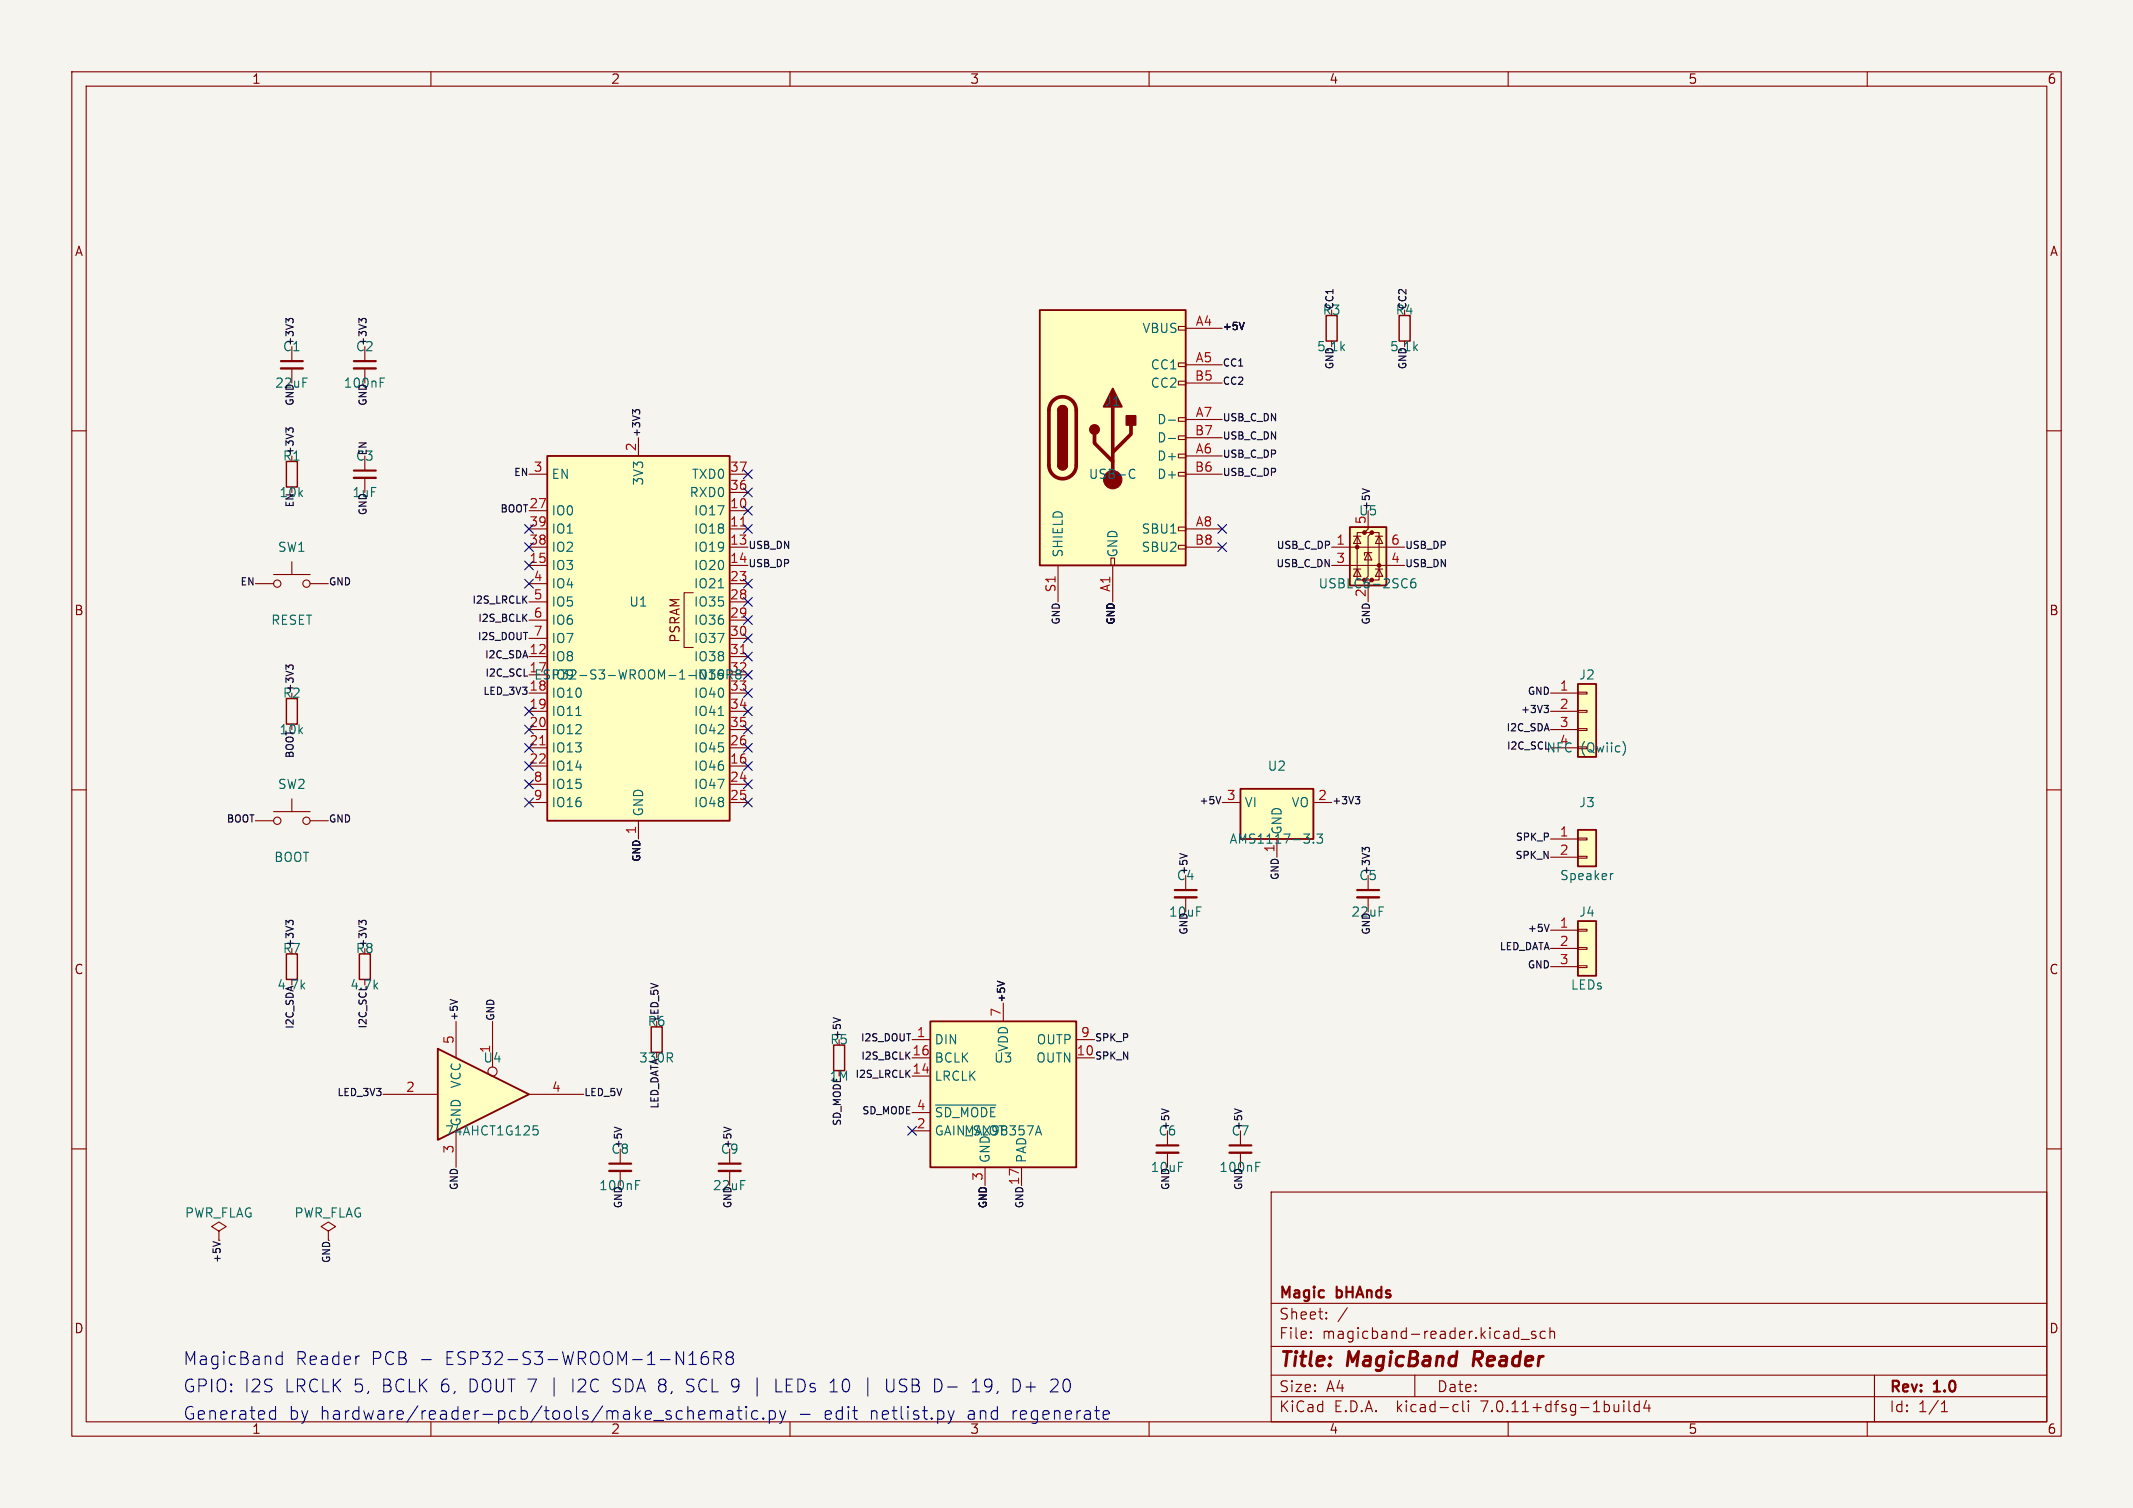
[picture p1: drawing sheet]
<svg xmlns="http://www.w3.org/2000/svg" width="297mm" height="210mm" viewBox="0 0 297 210" stroke-linecap="round" stroke-linejoin="round" font-family="sans-serif">
<path d="M0 0h297v210h-297z" fill="#f5f4ef" stroke="#f5f4ef" stroke-width=".14"/>
<g fill="none" stroke="#840000" stroke-width=".15">
<path d="M10 10h277v190h-277zM12 12h273v186h-273zM60 10v2M110 10v2M160 10v2M210 10v2M260 10v2M10 60h2M40.6 48.3v2M40.6 51.3v2M50.8 48.3v2M50.8 51.3v2"/>
<path d="M164.1 58.2h1v.5h-1zM164.1 53.1h1v.5h-1zM164.1 50.5h1v.6h-1zM164.1 45.5h1v.5h-1zM165.1 45.7h5.1M165.1 50.8h5.1M165.1 58.4h5.1M165.1 53.3h5.1M285 60h2M40.6 78.2v1.8M50.8 63.5v2M50.8 66.5v2.1"/>
<path d="M147.3 78.7v5.1M154.7 77.7h.5v1h-.5zM154.9 78.7v5.1M164.1 75.9h1v.6h-1zM164.1 73.4h1v.5h-1zM164.1 65.8h1v.5h-1zM164.1 63.2h1v.6h-1zM164.1 60.7h1v.5h-1zM165.1 63.5h5.1M165.1 73.7h5.1M165.1 66h5.1M165.1 61h5.1"/>
<path d="M165.1 76.2h5.1M185.4 76.2h10.2M185.4 78.7h10.2M188.5 79.2h1M188.5 74.7h1M189 74.7l.5 1h-1zM189 79.2l.5 1.1h-1zM190 74.2h-1v6.6h1M190.5 77l.5 1h-1zM190.5 71.1v2.6l-.5 .5h1l-.5 .5v5.6l-.5 .5h1l-.5 .5v2.5M191 77h-1v.3M191 74.2h1v6.6h-1"/>
<path d="M191.5 79.2h1M191.5 74.7h1M192 79.2l.5 1.1h-1zM192 74.7l.5 1h-1zM35.6 81.3h2.5M38.1 80h5.1M43.2 81.3h2.5M215.9 96.5h3.8M215.9 99.1h3.8M219.7 98.9h1.3v.3h-1.3zM219.7 96.4h1.3v.2h-1.3zM10 110h2"/>
<path d="M35.6 114.3h2.5M38.1 113h5.1M40.6 111.3v1.7M43.2 114.3h2.5M170.2 111.8h2.5M177.8 116.8v2.6M182.9 111.8h2.5M215.9 101.6h3.8M215.9 104.1h3.8M215.9 116.8h3.8M215.9 119.4h3.8M219.7 101.5h1.3v.2h-1.3z"/>
<path d="M219.7 119.3h1.3v.2h-1.3zM219.7 116.7h1.3v.3h-1.3zM285 110h2M139.7 139.7v2.5M165.1 121.9v2.1M165.1 125v2M190.5 121.9v2.1M190.5 125v2M215.9 129.5h3.8M215.9 132.1h3.8M215.9 134.6h3.8M219.7 134.5h1.3v.2h-1.3z"/>
<path d="M219.7 132h1.3v.2h-1.3zM219.7 129.4h1.3v.3h-1.3zM10 160h2M127 144.8h2.5M127 147.3h2.5M127 149.9h2.5M127 157.5h2.5M127 154.9h2.5M149.9 144.8h2.5M149.9 147.3h2.5M162.6 157.5v2M172.7 157.5v2"/>
<path d="M285 160h2M86.4 160v2.1M86.4 163.1v2M101.6 160v2.1M101.6 163.1v2M137.2 162.6v2.5M142.2 162.6v2.5M162.6 160.5v2.1M172.7 160.5v2.1M177 166h108v32h-108zM60 198v2M110 198v2"/>
<path d="M160 198v2M177 194.5h108M177 191.5h108M177 187.5h108M177 181.5h108M182.5 186.3h.1l-.1 .1M182.5 186.3v.1M182.5 185.5v.1M182.5 185.5h.1l-.1 .1M184.7 183.6v.1M184.7 183.6h-.1l.1 .1M184.7 182.8v.1"/>
<path d="M184.7 182.8h-.1l.1 .1M187.6 182.1l-1.3 2M197 191.5v3M202.6 195.6l.4 .1M203 196.5l-.4 .1M203.7 195.1v1.3l.2 .2M204.5 195.1v.1M204.5 195.6v1M204.5 195.1l-.1 .1h.1M210 198v2M211.8 186.5h1.2M213.8 185.5l-.3-.1-.3 .2 .1 .2 .5 .2 .1 .1-.1 .2-.1 .1-.5-.1"/>
<path d="M215.2 185.5l-.5-.1-.2 .3v.4l.1 .2 .1 .1 .5-.1M215.8 185.5a.37 .37 0 0 1 .7 .1v.8M215.8 184.9v1.5M226.1 195.1v.1M226.1 195.6v1M226.1 195.1l-.1 .1h.1M226.1 195.1l.1 .1h-.1M226.8 195.1v1.3l.2 .2M228.2 195.7l-.4-.1-.3 .3v.4l.2 .2 .1 .1 .4-.1M228.2 195.1v1.5M229.2 195l-.3 1.1h.9M229.6 195.6v1"/>
<path d="M260 198v2M261 191.5v6.5M270.3 196.6h.9M270.3 195.5l.4-.4v1.5"/>
<circle cx="38.6" cy="81.3" r=".51"/>
<circle cx="42.7" cy="81.3" r=".51"/>
<circle cx="38.6" cy="114.3" r=".51"/>
<circle cx="42.7" cy="114.3" r=".51"/>
</g>
<path d="M205.4 188.2l-.3 2" fill="none" stroke="#840000" stroke-width=".4"/>
<path d="M39.1 51.3h3.1M49.3 51.3h3M49.3 66.5h3M163.6 125h3M189 125h3M84.8 163.1h3.1M100.1 163.1h3M161 160.5h3.1M171.2 160.5h3" fill="none" stroke="#840000" stroke-width=".33"/>
<path d="M39.1 50.3h3.1M49.3 50.3h3M49.3 65.5h3M163.6 124h3M189 124h3M161 159.5h3.1M171.2 159.5h3M84.8 162.1h3.1M100.1 162.1h3" fill="none" stroke="#840000" stroke-width=".3"/>
<g fill="none" stroke="#006464" stroke-width=".15">
<path d="M52.9 53.3h.5M52.9 52.6h.7M162.7 58.5h1M157.5 65.4l.3-.1 .2 .2M158 66.5l-.2 .1h-.3M162.7 61.1h1M197 80.6a.5 .5 0 0 0-.6 .5v.5l.1 .2 .4 .1 .2-.2 .1-.4-.2-.2h-.3l-.3 .2M182.9 117.3v.1M183.4 116.1h.7l-.4 .5 .4 .2v.5l-.2 .1h-.4l-.1-.1M226 103.3a1.49 1.49 0 0 1 0 1.8M224.6 121.7l-.3 .1M130.3 153.9h8.4"/>
<path d="M144.3 157.7h.6M144.6 156.8l.4 1.3M88.5 165h.4M88.5 164.4h.6M174.9 162.5h.4M174.9 161.9h.6"/>
</g>
<path d="M184.7 43.9h1.5v3.6h-1.5zM194.8 43.9h1.5v3.6h-1.5zM39.9 64.3h1.5v3.5h-1.5zM39.9 97.3h1.5v3.5h-1.5zM39.9 132.8h1.5v3.6h-1.5zM90.7 143h1.5v3.6h-1.5zM116.1 145.5h1.5v3.6h-1.5z" fill="none" stroke="#840000" stroke-width=".2"/>
<g fill="#ffffc2" stroke="#ffffc2" stroke-width=".14">
<path d="M144.8 43.2h20.3v35.5h-20.3z"/>
<path d="M188 73.4h5v8.1h-5z"/>
<path d="M172.7 109.9h10.2v6.9h-10.2z"/>
<path d="M219.7 95.3h2.5v10.1h-2.5z"/>
<path d="M219.7 115.6h2.5v5.1h-2.5z"/>
<path d="M219.7 128.3h2.5v7.6h-2.5z"/>
<path d="M129.5 142.2h20.4v20.4h-20.4z"/>
</g>
<path d="M144.8 43.2h20.3v35.5h-20.3zM147.3 57.2a.64 .64 0 0 1 .7-.7 .64 .64 0 0 1 .6 .7M147.3 64.8a.64 .64 0 0 0 .7 .6 .64 .64 0 0 0 .6-.6M188 73.4h5v8.1h-5zM219.7 95.3h2.5v10.1h-2.5zM172.7 109.9h10.2v6.9h-10.2zM219.7 115.6h2.5v5.1h-2.5zM219.7 128.3h2.5v7.6h-2.5zM129.5 142.2h20.4v20.4h-20.4z" fill="none" stroke="#840000" stroke-width=".25"/>
<path d="M146.6 55.8a1.9 1.9 0 0 1 2.1-.4 1.9 1.9 0 0 1 1.2 1.8v7.6a1.91 1.91 0 0 1-1.9 1.9 1.91 1.91 0 0 1-2-1.9v-7.6a1.9 1.9 0 0 1 .6-1.4zM154.9 56.6v10.2M157.5 59.2v1.3l-2.6 2.5M152.4 60.5v1.2l2.5 2.6" fill="none" stroke="#840000" stroke-width=".51"/>
<g fill="#840000" stroke="#840000" stroke-width=".25">
<path d="M147.3 64.8h1.3a.64 .64 0 0 1-.6 .6 .64 .64 0 0 1-.7-.6z"/>
<path d="M147.3 57.2h1.3v7.6h-1.3z"/>
<path d="M147.5 56.7a.64 .64 0 0 1 .7-.1 .64 .64 0 0 1 .4 .6h-1.3z"/>
<path d="M154.9 54.1l1.3 2.5h-2.5z"/>
<path d="M156.8 57.9h1.3v1.3h-1.3z"/>
<circle cx="152.4" cy="59.8" r=".63"/>
</g>
<circle cx="154.9" cy="66.8" r="1.27" fill="#840000" stroke="#840000" stroke-width=".15"/>
<g fill="#840000" stroke="#840000" stroke-width=".14">
<circle cx="189" cy="76.2" r=".25"/>
<circle cx="190" cy="74.2" r=".25"/>
<circle cx="191" cy="74.2" r=".25"/>
<circle cx="192" cy="78.7" r=".25"/>
</g>
<path d="M61 146.1l12.7 6.3-12.7 6.4z" fill="#ffffc2"/>
<path d="M76.2 63.5h25.4v50.8h-25.4zM61 146.1l12.7 6.3-12.7 6.4z" fill="none" stroke="#840000" stroke-width=".25"/>
<g fill="none" stroke="#840000" stroke-width=".15">
<path d="M73.7 71.1h2.5M73.7 73.7h2.5M73.7 76.2h2.5M73.7 78.7h2.5M73.7 66h2.5M88.9 61v2.5M101.6 71.1h2.5M101.6 73.7h2.5M101.6 76.2h2.5M101.6 78.7h2.5M101.6 66h2.5M101.6 68.6h2.5"/>
<path d="M73.7 91.4h2.5M73.7 94h2.5M73.7 96.5h2.5M73.7 99.1h2.5M73.7 81.3h2.5M73.7 83.8h2.5M73.7 86.4h2.5M73.7 88.9h2.5M96.5 82.6h-1.3v7.6h1.3M101.6 91.4h2.5M101.6 94h2.5M101.6 96.5h2.5"/>
<path d="M101.6 99.1h2.5M101.6 81.3h2.5M101.6 83.8h2.5M101.6 86.4h2.5M101.6 88.9h2.5M73.7 106.7h2.5M73.7 101.6h2.5M73.7 104.1h2.5M73.7 109.2h2.5M73.7 111.8h2.5M88.9 114.3v2.5M101.6 106.7h2.5"/>
<path d="M101.6 101.6h2.5M101.6 104.1h2.5M101.6 109.2h2.5M101.6 111.8h2.5M53.3 152.4h7.7M63.5 142.2v5.1M63.5 157.5v5.1M68.6 142.2v6.4M73.7 152.4h7.6M30.5 171.5l1-.7-1-.6-1 .6 1 .7v1.2M30.5 172.7h.1M45.7 171.5l1-.7-1-.6-1 .6 1 .7v1.2"/>
<circle cx="68.6" cy="149.2" r=".63"/>
</g>
<path d="M80.2 99.6h.7M100 99.6h.7M100 81.9h.7M101.2 93.3v1.3M101.5 94l.5 .6M102.4 94.3l.1 .1M103.2 94.3l-.1 .1M74.3 156.8h.6M74.4 157.3h.3l.2 .2v.3l-.1 .2-.4 .1" fill="none" stroke="#006464" stroke-width=".15"/>
<path d="M50 132.8h1.6v3.6h-1.6z" fill="none" stroke="#840000" stroke-width=".2"/>
<path d="M76.2 63.5h25.4v50.8h-25.4z" fill="#ffffc2" stroke="#ffffc2" stroke-width=".14"/>
<path d="M103.1 73.2h.7M103.1 91h.7M75.2 103.7h.7" fill="none" stroke="#a90000" stroke-width=".15"/>
<g fill="none" stroke="#0f0f0f" stroke-width=".15">
<path d="M40.2 44.7l-.4-.3v.6M40.2 59.9l-.4-.3v.6M40.2 59.8l.2-.2h.2l.2 .2M40.2 44.5l.2-.1h.2l.2 .1M50.4 44.5l.2-.1h.2l.2 .1M50.4 44.7l-.4-.3v.6M88.5 57.4l-.4-.3v.6M88.5 57.2l.2-.1h.2l.2 .1M173.2 44.9l-.3 1M189.7 68.1l1 .3M40.2 92.9l-.4-.3v.6M40.2 92.8l.2-.2h.2l.2 .2"/>
<path d="M215 98.2h.6l-.3 .4 .3 .1v.3l-.2 .2h-.3M164.3 118.9l1 .3M170 110.9l-.3 1M188.7 110.9h.6l-.3 .4M189.1 111.3l.2 .2v.2l-.2 .2M190.1 118.3l-.4-.3v.6M190.1 118.2l.2-.2h.2l.2 .2M40.2 128.5l-.4-.3v.6M40.2 128.4l.2-.2h.2l.2 .2M50.4 128.5l-.4-.3v.6M50.4 128.4l.2-.2h.2l.2 .2M62.7 139.2l1 .3"/>
<path d="M138.9 136.6l1 .4M215.7 128.7l-.3 1M85.5 157l1 .3M100.8 157l1 .3M116 141.7l1 .4M161.7 154.4l1 .4M171.9 154.4l1 .4M29.7 172.9l1 .3"/>
</g>
<g fill="none" stroke="#0000c2" stroke-width=".15">
<path d="M37.7 197.6h.2h.5M37.7 196.5h.2h.5M38.4 195.9v1.7M38.5 189.7l.3 .3 .5-.1M39.3 188.2v1.8M39.3 188.9l-.5-.1-.3 .4M95.6 193.7l.3 .1M95.7 192.2l-.1 .2 .1 .3M95.9 190h1.1M95.9 188.8l.6-.6v1.8M97.3 197.1l.8-.2v-.4h-.5l-.3 .2 .1 .9h.2h.5M98.5 188.2a.7 .7 0 0 0-.9 .8v.7l.2 .2 .5 .1 .3-.1 .1-.6-.2-.3-.5-.1-.4 .4"/>
<path d="M98.9 196.6a.44 .44 0 0 1 .8 .1M98.9 196.5v1.1M99.4 189.2h.7a.48 .48 0 0 0 .3-.5 .48 .48 0 0 0-.3-.5h-.7v1.8M99.7 196.7l.2-.2h.4l.1 .2v.9M99.7 196.7v.9M99.8 189.2l.6 .8M101.3 196.5h.1h.6v.2v.9M101.4 189l-.3 .3v.4l.3 .3 .6-.1 .1-.2-.1-.5-.2-.2M101.4 189l-.3-.3 .1-.3 .2-.2 .6 .1a.37 .37 0 0 1 .1 .4 .37 .37 0 0 1-.3 .3M101.4 189h.4M102 196.9l-.6 .1a.35 .35 0 0 0-.2 .3 .35 .35 0 0 0 .2 .3h.6M102.6 196.5h.7"/>
<path d="M102.9 195.9v1.5l.1 .2h.3M103.9 195.9l-.1 .1h.1M103.9 195.9v.1M103.9 196.5v1.1M103.9 195.9l.1 .1h-.1M105.4 191.9v2.5M105.5 196.5h-.5l-.3 .3v.5l.1 .3h.2h.5M106.3 197.5l.1 .1h-.1M106.3 197.5l-.1 .1h.1M106.3 197.5v.1M107.1 196.5h.5l.4 .3v.5l-.2 .3h-.2h-.5M107.1 196.5v1.7"/>
<path d="M108.1 192.1v1.7h.8M108.6 196.5l.4 1.1M109 197.6l-.2 .5-.2 .1M109.4 196.5l-.4 1.1M120.8 191.9v2.5M123.5 192.1v1.4l.1 .2 .5 .1M132 196.5l.4 1.1M132.4 197.6l-.1 .5-.3 .1M132.9 196.5l-.5 1.1M135.4 193.8h1M135.4 192.6l.5-.5v1.7M141.1 192.1h.4a.74 .74 0 0 1 .6 .7"/>
<path d="M142.1 193.1a.78 .78 0 0 1-1 .7M146.6 192.1h.4l.3 .3M147.3 192.6v.2l-1.1 1h1.1M153.9 196.5h.5v.4l-.8 .2M154.4 197.6h-.5"/>
</g>
<g fill="none" stroke="#000084" stroke-width=".15">
<path d="M73.1 78.1l1.2 1.2M73.1 75.6l1.2 1.2M73.1 73.1l1.2 1.2M74.3 78.1l-1.2 1.2M74.3 75.6l-1.2 1.2M74.3 73.1l-1.2 1.2M103.5 65.4l1.2 1.2M103.5 68l1.2 1.2M103.5 73.1l1.2 1.2M103.5 70.5l1.2 1.2M104.7 73.1l-1.2 1.2M104.7 70.5l-1.2 1.2"/>
<path d="M104.7 65.4l-1.2 1.2M104.7 68l-1.2 1.2M169.6 75.6l1.2 1.2M169.6 73.1l1.2 1.2M170.8 75.6l-1.2 1.2M170.8 73.1l-1.2 1.2M73.1 80.7l1.2 1.2M73.1 98.5l1.2 1.2M74.3 80.7l-1.2 1.2M74.3 98.5l-1.2 1.2M103.5 83.2l1.2 1.2M103.5 80.7l1.2 1.2"/>
<path d="M103.5 85.8l1.2 1.2M103.5 88.3l1.2 1.2M103.5 98.5l1.2 1.2M103.5 95.9l1.2 1.2M103.5 93.4l1.2 1.2M103.5 90.8l1.2 1.2M104.7 83.2l-1.2 1.2M104.7 80.7l-1.2 1.2M104.7 85.8l-1.2 1.2M104.7 88.3l-1.2 1.2M104.7 98.5l-1.2 1.2M104.7 95.9l-1.2 1.2"/>
<path d="M104.7 93.4l-1.2 1.2M104.7 90.8l-1.2 1.2M73.1 108.6l1.2 1.2M73.1 111.2l1.2 1.2M73.1 106.1l1.2 1.2M73.1 103.5l1.2 1.2M73.1 101l1.2 1.2M74.3 108.6l-1.2 1.2M74.3 111.2l-1.2 1.2M74.3 106.1l-1.2 1.2M74.3 103.5l-1.2 1.2M74.3 101l-1.2 1.2"/>
<path d="M103.5 103.5l1.2 1.2M103.5 108.6l1.2 1.2M103.5 111.2l1.2 1.2M103.5 106.1l1.2 1.2M103.5 101l1.2 1.2M104.7 103.5l-1.2 1.2M104.7 108.6l-1.2 1.2M104.7 111.2l-1.2 1.2M104.7 106.1l-1.2 1.2M104.7 101l-1.2 1.2M126.4 156.9l1.2 1.2M127.6 156.9l-1.2 1.2"/>
</g>
<g font-size="2.8" fill="#840000">
<text x="178" y="190.9">Title:</text>
<text x="187.7" y="190.9">MagicBand</text>
<text x="206" y="190.9">Reader</text>
</g>
<g font-size="2.5" fill="#0000c2">
<text x="25.4" y="190.2">MagicBand</text>
<text x="41.1" y="190.2">Reader</text>
<text x="51.7" y="190.2">PCB -</text>
<text x="62.1" y="190.2">ESP32-S3-WROOM-1-N16R8</text>
<text x="25.4" y="194.1">GPIO: I2S</text>
<text x="25.4" y="197.9">Generated</text>
<text x="39.7" y="194.1">LRCLK 5,</text>
<text x="40.1" y="197.9">by</text>
<text x="44.6" y="197.9">hardware/reader-pcb/tools/make_schematic.py</text>
<text x="53.3" y="194.1">BCLK</text>
<text x="61.6" y="194.1">6,</text>
<text x="65.5" y="194.1">DOUT 7</text>
<text x="77" y="194.1">|</text>
<text x="80.2" y="194.1">I2C</text>
<text x="85.9" y="194.1">SDA 8,</text>
<text x="96.4" y="194.1">SCL 9</text>
<text x="109.1" y="194.1">LEDs 10</text>
<text x="111.2" y="197.9">-</text>
<text x="114.9" y="197.9">edit</text>
<text x="121.3" y="197.9">netlist.py</text>
<text x="124.8" y="194.1">USB D-</text>
<text x="135" y="197.9">and</text>
<text x="137" y="194.1">19,</text>
<text x="141.3" y="197.9">regenerate</text>
<text x="142.7" y="194.1">D+</text>
<text x="148.1" y="194.1">20</text>
</g>
<g font-size="2.1" fill="#840000">
<text x="178" y="184">Sheet:</text>
<text x="178" y="181.2">Magic</text>
<text x="186.2" y="181.2">bHAnds</text>
<text x="178" y="186.7">File:</text>
<text x="184.1" y="186.7">magicband-reader.kicad_sch</text>
<text x="178" y="196.9">KiCad</text>
<text x="178" y="194.1">Size:</text>
<text x="184.7" y="194.1">A4</text>
<text x="185.7" y="196.9">E.D.A.</text>
<text x="194.6" y="196.9">kicad-cli</text>
<text x="200" y="194.1">Date:</text>
<text x="206.5" y="196.9">7.0.11+dfsg-1build4</text>
<text x="263" y="194.3">Rev:</text>
<text x="263" y="196.9">Id:</text>
<text x="267.1" y="196.9">1/1</text>
<text x="269.4" y="194.3">1.0</text>
</g>
<g font-size="1.8" fill="#840000">
<text x="35" y="11.9">1</text>
<text x="85" y="11.9">2</text>
<text x="135" y="11.9">3</text>
<text x="185" y="11.9">4</text>
<text x="235" y="11.9">5</text>
<text x="285" y="11.9">6</text>
<text x="10.3" y="35.9">A</text>
<text x="285.3" y="35.9">A</text>
<text x="10.3" y="85.9">B</text>
<text x="94.9" y="89.6" transform="rotate(-90 94.9 89.6)">PSRAM</text>
<text x="285.3" y="85.9">B</text>
<text x="10.3" y="135.9">C</text>
<text x="285.3" y="135.9">C</text>
<text x="10.3" y="185.9">D</text>
<text x="285.3" y="185.9">D</text>
<text x="35" y="199.9">1</text>
<text x="85" y="199.9">2</text>
<text x="135" y="199.9">3</text>
<text x="185" y="199.9">4</text>
<text x="235" y="199.9">5</text>
<text x="285" y="199.9">6</text>
</g>
<g font-size="1.8" fill="#006464">
<text x="159" y="46.6">VBUS</text>
<text x="184.1" y="44">R3</text>
<text x="160.1" y="51.7">CC1</text>
<text x="183.3" y="49.1">5.1k</text>
<text x="193.5" y="49.1">5.1k</text>
<text x="38.2" y="54.2">22uF</text>
<text x="47.8" y="54.2">100nF</text>
<text x="153.7" y="56.7">J1</text>
<text x="160.1" y="54.2">CC2</text>
<text x="161" y="59.3">D-</text>
<text x="49.5" y="64.4">C3</text>
<text x="161" y="64.4">D+</text>
<text x="161" y="61.8">D-</text>
<text x="38.8" y="69.4">10k</text>
<text x="49" y="69.4">1uF</text>
<text x="76.7" y="72">IO0</text>
<text x="76.7" y="66.9">EN</text>
<text x="89.8" y="67.7" transform="rotate(-90 89.8 67.7)">3V3</text>
<text x="95.9" y="69.4">RXD0</text>
<text x="96.2" y="66.9">TXD0</text>
<text x="96.5" y="72">IO17</text>
<text x="151.5" y="66.9">USB-C</text>
<text x="161" y="66.9">D+</text>
<text x="189.1" y="72">U5</text>
<text x="38.6" y="77.1">SW1</text>
<text x="76.7" y="77.1">IO2</text>
<text x="76.7" y="74.5">IO1</text>
<text x="96.5" y="74.5">IO18</text>
<text x="96.5" y="77.1">IO19</text>
<text x="148.2" y="77.7" transform="rotate(-90 148.2 77.7)">SHIELD</text>
<text x="155.8" y="77.7" transform="rotate(-90 155.8 77.7)">GND</text>
<text x="158.9" y="74.5">SBU1</text>
<text x="158.9" y="77.1">SBU2</text>
<text x="190.2" y="73.1" transform="rotate(-90 190.2 73.1)">5</text>
<text x="76.7" y="79.6">IO3</text>
<text x="76.7" y="82.1">IO4</text>
<text x="96.5" y="79.6">IO20</text>
<text x="96.5" y="82.1">IO21</text>
<text x="183.5" y="82.1">USBLC6-2SC6</text>
<text x="190.2" y="83.3" transform="rotate(-90 190.2 83.3)">2</text>
<text x="37.7" y="87.2">RESET</text>
<text x="76.7" y="84.7">IO5</text>
<text x="76.7" y="87.2">IO6</text>
<text x="76.7" y="89.8">IO7</text>
<text x="87.5" y="84.7">U1</text>
<text x="96.5" y="84.7">IO35</text>
<text x="96.5" y="87.2">IO36</text>
<text x="96.5" y="89.8">IO37</text>
<text x="73.6" y="93.7">17</text>
<text x="74.3" y="94.8">ESP32-S3-WROOM-1-N16R8</text>
<text x="76.7" y="92.3">IO8</text>
<text x="76.7" y="94.8">IO9</text>
<text x="96.5" y="92.3">IO38</text>
<text x="96.5" y="94.8">IO39</text>
<text x="101.6" y="93.7">32</text>
<text x="219.8" y="94.8">J2</text>
<text x="76.7" y="97.4">IO10</text>
<text x="76.7" y="99.9">IO11</text>
<text x="96.5" y="97.4">IO40</text>
<text x="96.5" y="99.9">IO41</text>
<text x="101.6" y="96.3">33</text>
<text x="76.7" y="102.5">IO12</text>
<text x="76.7" y="105">IO13</text>
<text x="76.7" y="107.5">IO14</text>
<text x="96.5" y="107.5">IO46</text>
<text x="96.5" y="105">IO45</text>
<text x="96.5" y="102.5">IO42</text>
<text x="176.4" y="107.5">U2</text>
<text x="217.1" y="103.9">4</text>
<text x="220.1" y="105">(Qwiic)</text>
<text x="38.6" y="110.1">SW2</text>
<text x="76.7" y="110.1">IO15</text>
<text x="76.7" y="112.6">IO16</text>
<text x="89.8" y="113.8" transform="rotate(-90 89.8 113.8)">GND</text>
<text x="96.5" y="110.1">IO47</text>
<text x="96.5" y="112.6">IO48</text>
<text x="173.2" y="112.6">VI</text>
<text x="179.7" y="112.6">VO</text>
<text x="219.8" y="112.6">J3</text>
<text x="171.1" y="117.7">AMS1117-3.3</text>
<text x="178.7" y="116.3" transform="rotate(-90 178.7 116.3)">GND</text>
<text x="38.1" y="120.2">BOOT</text>
<text x="163.8" y="122.8">C4</text>
<text x="217.1" y="122.8">Speaker</text>
<text x="162.7" y="127.9">10uF</text>
<text x="188.1" y="127.9">22uF</text>
<text x="219.8" y="127.9">J4</text>
<text x="218.6" y="138">LEDs</text>
<text x="67.2" y="148.2">U4</text>
<text x="115.5" y="145.6">R5</text>
<text x="130" y="145.6">DIN</text>
<text x="130" y="148.2">BCLK</text>
<text x="138.3" y="148.2">U3</text>
<text x="140.6" y="146.6" transform="rotate(-90 140.6 146.6)">VDD</text>
<text x="144.2" y="148.2">OUTN</text>
<text x="144.3" y="145.6">OUTP</text>
<text x="64.4" y="151.7" transform="rotate(-90 64.4 151.7)">VCC</text>
<text x="130" y="150.7">LRCLK</text>
<text x="130" y="155.8">~{SD_MODE}</text>
<text x="61.9" y="158.3">74AHCT1G125</text>
<text x="64.4" y="157" transform="rotate(-90 64.4 157)">GND</text>
<text x="85" y="160.9">C8</text>
<text x="100.3" y="160.9">C9</text>
<text x="130" y="158.3">GAIN_SLOT</text>
<text x="134.2" y="158.3">MAX98357A</text>
<text x="161.2" y="158.3">C6</text>
<text x="171.4" y="158.3">C7</text>
<text x="83.3" y="166">100nF</text>
<text x="99.2" y="166">22uF</text>
<text x="138" y="162.1" transform="rotate(-90 138 162.1)">GND</text>
<text x="143.1" y="162.1" transform="rotate(-90 143.1 162.1)">PAD</text>
<text x="160.1" y="163.4">10uF</text>
<text x="169.7" y="163.4">100nF</text>
<text x="25.7" y="169.8">PWR_FLAG</text>
<text x="40.9" y="169.8">PWR_FLAG</text>
</g>
<g font-size="1.8" fill="#a90000">
<text x="166.4" y="45.5">A4</text>
<text x="166.3" y="53.1">B5</text>
<text x="166.4" y="50.5">A5</text>
<text x="166.4" y="58.2">A7</text>
<text x="74.2" y="65.8">3</text>
<text x="88.6" y="62.9" transform="rotate(-90 88.6 62.9)">2</text>
<text x="101.6" y="65.8">37</text>
<text x="166.3" y="65.8">B6</text>
<text x="166.3" y="60.7">B7</text>
<text x="166.4" y="63.2">A6</text>
<text x="101.6" y="70.9">10</text>
<text x="101.6" y="68.3">36</text>
<text x="73.6" y="75.9">38</text>
<text x="73.6" y="73.4">39</text>
<text x="101.6" y="73.4">11</text>
<text x="101.6" y="75.9">13</text>
<text x="166.3" y="75.9">B8</text>
<text x="166.4" y="73.4">A8</text>
<text x="186" y="75.9">1</text>
<text x="193.6" y="75.9">6</text>
<text x="73.6" y="78.5">15</text>
<text x="74.2" y="81">4</text>
<text x="74.2" y="83.6">5</text>
<text x="101.6" y="78.5">14</text>
<text x="101.6" y="81">23</text>
<text x="101.6" y="83.6">28</text>
<text x="147.1" y="82.6" transform="rotate(-90 147.1 82.6)">S1</text>
<text x="154.7" y="82.5" transform="rotate(-90 154.7 82.5)">A1</text>
<text x="186" y="78.5">3</text>
<text x="193.6" y="78.5">4</text>
<text x="74.2" y="86.1">6</text>
<text x="74.2" y="88.6">7</text>
<text x="101.6" y="86.1">29</text>
<text x="101.6" y="88.6">30</text>
<text x="73.6" y="91.2">12</text>
<text x="101.6" y="91.2">31</text>
<text x="73.6" y="98.8">19</text>
<text x="73.6" y="101.3">20</text>
<text x="101.6" y="98.8">34</text>
<text x="101.6" y="101.3">35</text>
<text x="217.1" y="96.3">1</text>
<text x="217.1" y="98.8">2</text>
<text x="217.1" y="101.3">3</text>
<text x="73.6" y="103.9">21</text>
<text x="73.6" y="106.4">22</text>
<text x="101.6" y="106.4">16</text>
<text x="101.6" y="103.9">26</text>
<text x="74.2" y="109">8</text>
<text x="74.2" y="111.5">9</text>
<text x="101.6" y="109">24</text>
<text x="101.6" y="111.5">25</text>
<text x="170.7" y="111.5">3</text>
<text x="183.4" y="111.5">2</text>
<text x="88.6" y="116.3" transform="rotate(-90 88.6 116.3)">1</text>
<text x="177.5" y="118.8" transform="rotate(-90 177.5 118.8)">1</text>
<text x="217.1" y="116.6">1</text>
<text x="217.1" y="119.1">2</text>
<text x="217.1" y="129.3">1</text>
<text x="217.1" y="131.8">2</text>
<text x="217.1" y="134.4">3</text>
<text x="139.4" y="141.7" transform="rotate(-90 139.4 141.7)">7</text>
<text x="63.2" y="145.5" transform="rotate(-90 63.2 145.5)">5</text>
<text x="68.3" y="146.8" transform="rotate(-90 68.3 146.8)">1</text>
<text x="127" y="149.6">14</text>
<text x="127" y="147.1">16</text>
<text x="127.6" y="144.5">1</text>
<text x="149.8" y="147.1">10</text>
<text x="150.4" y="144.5">9</text>
<text x="56.4" y="152.1">2</text>
<text x="76.8" y="152.1">4</text>
<text x="127.6" y="154.7">4</text>
<text x="63.2" y="160.7" transform="rotate(-90 63.2 160.7)">3</text>
<text x="127.6" y="157.2">2</text>
<text x="136.9" y="164.5" transform="rotate(-90 136.9 164.5)">3</text>
</g>
<g font-size="1.8" fill="#0f0f0f">
<text x="194.2" y="44">R4</text>
<text x="39.3" y="49.1">C1</text>
<text x="49.5" y="49.1">C2</text>
<text x="39.3" y="64.4">R1</text>
<text x="73.6" y="70.9">27</text>
<text x="39.3" y="97.4">R2</text>
<text x="73.6" y="96.3">18</text>
<text x="38.8" y="102.5">10k</text>
<text x="215.2" y="105">NFC</text>
<text x="189.2" y="122.8">C5</text>
<text x="39.3" y="132.9">R7</text>
<text x="49.5" y="132.9">R8</text>
<text x="38.5" y="138">4.7k</text>
<text x="48.7" y="138">4.7k</text>
<text x="90.1" y="143.1">R6</text>
<text x="88.9" y="148.2">330R</text>
<text x="115.4" y="150.7">1M</text>
<text x="142" y="165.1" transform="rotate(-90 142 165.1)">17</text>
</g>
<g font-size="1.4" fill="#0f0f0f">
<text x="170.2" y="46.2">+5V</text>
<text x="185.9" y="43.2" transform="rotate(-90 185.9 43.2)">CC1</text>
<text x="196" y="43.2" transform="rotate(-90 196 43.2)">CC2</text>
<text x="41.1" y="48.3" transform="rotate(-90 41.1 48.3)">+3V3</text>
<text x="51.3" y="48.3" transform="rotate(-90 51.3 48.3)">+3V3</text>
<text x="170.2" y="53.8">CC2</text>
<text x="170.2" y="51.3">CC1</text>
<text x="185.9" y="51.6" transform="rotate(-90 185.9 51.6)">GND</text>
<text x="196" y="51.6" transform="rotate(-90 196 51.6)">GND</text>
<text x="41.1" y="56.6" transform="rotate(-90 41.1 56.6)">GND</text>
<text x="51.3" y="56.6" transform="rotate(-90 51.3 56.6)">GND</text>
<text x="170.2" y="58.9">USB_C_DN</text>
<text x="41.1" y="63.5" transform="rotate(-90 41.1 63.5)">+3V3</text>
<text x="51.3" y="63.5" transform="rotate(-90 51.3 63.5)">EN</text>
<text x="89.4" y="61" transform="rotate(-90 89.4 61)">+3V3</text>
<text x="170.2" y="61.4">USB_C_DN</text>
<text x="170.2" y="64">USB_C_DP</text>
<text x="41.1" y="70.8" transform="rotate(-90 41.1 70.8)">EN</text>
<text x="51.3" y="71.9" transform="rotate(-90 51.3 71.9)">GND</text>
<text x="69.5" y="71.6">BOOT</text>
<text x="71.5" y="66.5">EN</text>
<text x="170.2" y="66.5">USB_C_DP</text>
<text x="191" y="71.1" transform="rotate(-90 191 71.1)">+5V</text>
<text x="104.1" y="76.7">USB_DN</text>
<text x="177.6" y="76.7">USB_C_DP</text>
<text x="195.6" y="76.7">USB_DP</text>
<text x="33.4" y="81.7">EN</text>
<text x="45.7" y="81.7">GND</text>
<text x="104.1" y="79.2">USB_DP</text>
<text x="177.6" y="79.2">USB_C_DN</text>
<text x="195.6" y="79.2">USB_DN</text>
<text x="65.6" y="84.3">I2S_LRCLK</text>
<text x="66.4" y="89.4">I2S_DOUT</text>
<text x="66.5" y="86.8">I2S_BCLK</text>
<text x="147.8" y="87.1" transform="rotate(-90 147.8 87.1)">GND</text>
<text x="155.4" y="87.1" transform="rotate(-90 155.4 87.1)">GND</text>
<text x="191" y="87.1" transform="rotate(-90 191 87.1)">GND</text>
<text x="67.4" y="91.9">I2C_SDA</text>
<text x="67.5" y="94.4">I2C_SCL</text>
<text x="41.1" y="96.5" transform="rotate(-90 41.1 96.5)">+3V3</text>
<text x="67.2" y="97">LED_3V3</text>
<text x="211.6" y="99.5">+3V3</text>
<text x="212.6" y="97">GND</text>
<text x="41.1" y="105.7" transform="rotate(-90 41.1 105.7)">BOOT</text>
<text x="209.6" y="102.1">I2C_SDA</text>
<text x="209.7" y="104.6">I2C_SCL</text>
<text x="166.9" y="112.2">+5V</text>
<text x="185.4" y="112.2">+3V3</text>
<text x="31.4" y="114.8">BOOT</text>
<text x="45.7" y="114.8">GND</text>
<text x="210.9" y="119.8">SPK_N</text>
<text x="210.9" y="117.3">SPK_P</text>
<text x="89.4" y="120.1" transform="rotate(-90 89.4 120.1)">GND</text>
<text x="165.6" y="121.9" transform="rotate(-90 165.6 121.9)">+5V</text>
<text x="178.3" y="122.7" transform="rotate(-90 178.3 122.7)">GND</text>
<text x="191" y="121.9" transform="rotate(-90 191 121.9)">+3V3</text>
<text x="165.6" y="130.3" transform="rotate(-90 165.6 130.3)">GND</text>
<text x="191" y="130.3" transform="rotate(-90 191 130.3)">GND</text>
<text x="212.6" y="130">+5V</text>
<text x="41.1" y="132.1" transform="rotate(-90 41.1 132.1)">+3V3</text>
<text x="51.3" y="132.1" transform="rotate(-90 51.3 132.1)">+3V3</text>
<text x="208.7" y="132.5">LED_DATA</text>
<text x="212.6" y="135.1">GND</text>
<text x="41.1" y="143.4" transform="rotate(-90 41.1 143.4)">I2C_SDA</text>
<text x="51.3" y="143.4" transform="rotate(-90 51.3 143.4)">I2C_SCL</text>
<text x="64" y="142.2" transform="rotate(-90 64 142.2)">+5V</text>
<text x="69" y="142.2" transform="rotate(-90 69 142.2)">GND</text>
<text x="91.9" y="142.2" transform="rotate(-90 91.9 142.2)">LED_5V</text>
<text x="140.2" y="139.7" transform="rotate(-90 140.2 139.7)">+5V</text>
<text x="117.3" y="144.8" transform="rotate(-90 117.3 144.8)">+5V</text>
<text x="119.7" y="145.2">I2S_DOUT</text>
<text x="119.8" y="147.8">I2S_BCLK</text>
<text x="152.4" y="147.8">SPK_N</text>
<text x="152.4" y="145.2">SPK_P</text>
<text x="46.8" y="152.9">LED_3V3</text>
<text x="81.3" y="152.9">LED_5V</text>
<text x="91.9" y="154.5" transform="rotate(-90 91.9 154.5)">LED_DATA</text>
<text x="119" y="150.3">I2S_LRCLK</text>
<text x="119.9" y="155.4">SD_MODE</text>
<text x="86.8" y="160" transform="rotate(-90 86.8 160)">+5V</text>
<text x="102.1" y="160" transform="rotate(-90 102.1 160)">+5V</text>
<text x="117.3" y="156.9" transform="rotate(-90 117.3 156.9)">SD_MODE</text>
<text x="163" y="157.5" transform="rotate(-90 163 157.5)">+5V</text>
<text x="173.2" y="157.5" transform="rotate(-90 173.2 157.5)">+5V</text>
<text x="64" y="165.9" transform="rotate(-90 64 165.9)">GND</text>
<text x="163" y="165.9" transform="rotate(-90 163 165.9)">GND</text>
<text x="173.2" y="165.9" transform="rotate(-90 173.2 165.9)">GND</text>
<text x="86.8" y="168.4" transform="rotate(-90 86.8 168.4)">GND</text>
<text x="102.1" y="168.4" transform="rotate(-90 102.1 168.4)">GND</text>
<text x="137.6" y="168.4" transform="rotate(-90 137.6 168.4)">GND</text>
<text x="142.7" y="168.4" transform="rotate(-90 142.7 168.4)">GND</text>
<text x="30.9" y="176" transform="rotate(-90 30.9 176)">+5V</text>
<text x="46.2" y="176" transform="rotate(-90 46.2 176)">GND</text>
</g>
</svg>
